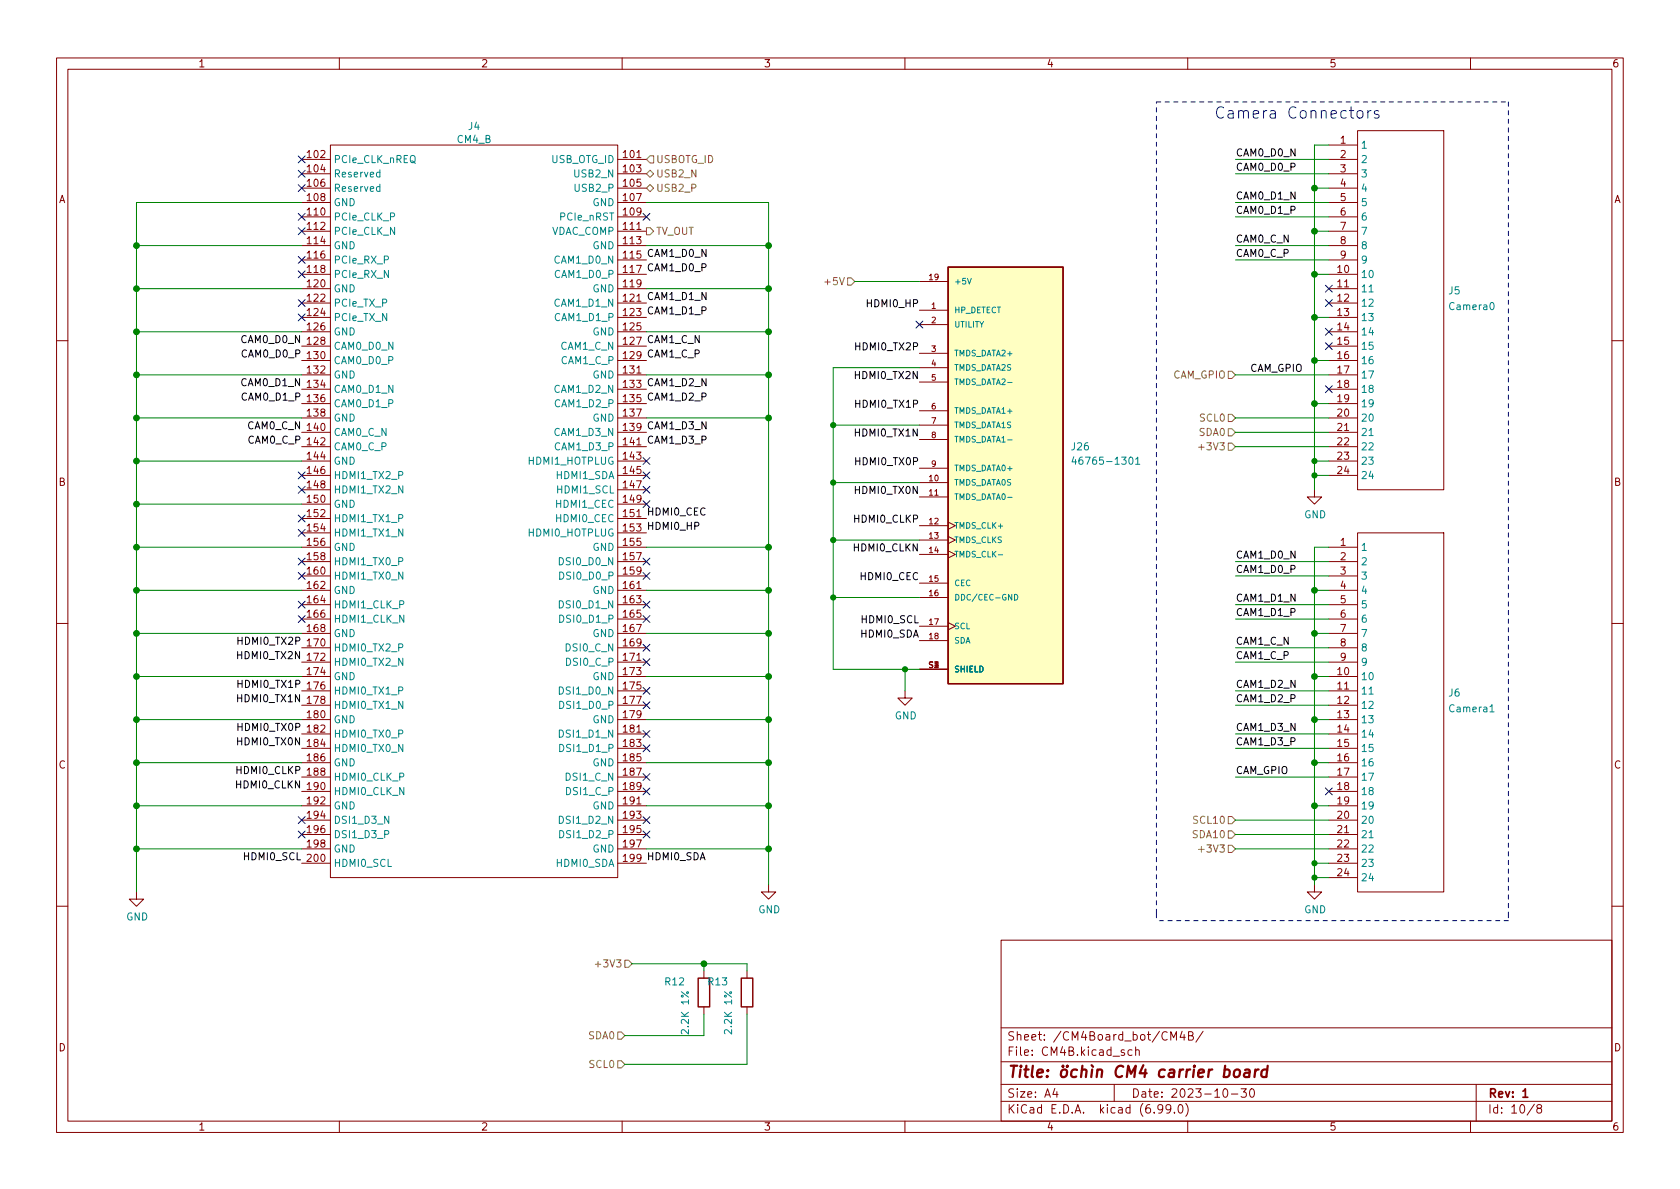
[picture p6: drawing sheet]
<svg xmlns="http://www.w3.org/2000/svg" width="297mm" height="210mm" viewBox="0 0 297 210" stroke-linecap="round" stroke-linejoin="round" font-family="sans-serif">
<g fill="none" stroke="#840000" stroke-width=".18">
<path d="M10 10.2h277v190.1h-277zM12 12.2h273v186.1h-273zM60 10.2v2M110 10.2v2M160 10.2v2M210 10.2v2M260 10.2v2M53.3 28.2h5.1M53.3 30.7h5.1M53.3 33.3h5.1M53.3 35.8h5.1M53.3 38.3h5.1"/>
<path d="M58.4 25.6h50.8v129.6h-50.8zM109.2 28.2h5.1M109.2 30.7h5.1M109.2 33.3h5.1M109.2 35.8h5.1M109.2 38.3h5.1M234.9 25.6h5.1M234.9 28.2h5.1M234.9 30.7h5.1M234.9 33.3h5.1M234.9 35.8h5.1M234.9 38.3h5.1"/>
<path d="M240 23.1h15.3v63.5h-15.3zM53.3 48.5h5.1M53.3 51h5.1M53.3 53.6h5.1M53.3 56.1h5.1M53.3 58.7h5.1M53.3 40.9h5.1M53.3 43.4h5.1M53.3 46h5.1M109.2 48.5h5.1M109.2 51h5.1M109.2 53.6h5.1"/>
<path d="M109.2 56.1h5.1M109.2 58.7h5.1M109.2 40.9h5.1M109.2 43.4h5.1M109.2 46h5.1M162.6 54.9h5M162.6 49.8h5M162.6 57.4h5M234.9 48.5h5.1M234.9 51h5.1M234.9 53.6h5.1M234.9 56.1h5.1"/>
<path d="M234.9 58.7h5.1M234.9 40.9h5.1M234.9 43.4h5.1M234.9 46h5.1M10 60.2h2M53.3 61.2h5.1M53.3 63.7h5.1M53.3 66.3h5.1M53.3 68.8h5.1M53.3 71.4h5.1M53.3 73.9h5.1M53.3 76.4h5.1"/>
<path d="M53.3 79h5.1M109.2 61.2h5.1M109.2 63.7h5.1M109.2 66.3h5.1M109.2 68.8h5.1M109.2 71.4h5.1M109.2 73.9h5.1M109.2 76.4h5.1M109.2 79h5.1M162.6 62.5h5M162.6 65h5M162.6 67.6h5"/>
<path d="M162.6 72.6h5M162.6 75.2h5M162.6 77.7h5M234.9 61.2h5.1M234.9 63.7h5.1M234.9 66.3h5.1M234.9 68.8h5.1M234.9 71.4h5.1M234.9 73.9h5.1M234.9 76.4h5.1M234.9 79h5.1M285 60.2h2"/>
<path d="M53.3 81.5h5.1M53.3 84.1h5.1M53.3 96.8h5.1M53.3 99.3h5.1M53.3 86.6h5.1M53.3 89.1h5.1M53.3 91.7h5.1M53.3 94.2h5.1M109.2 81.5h5.1M109.2 84.1h5.1M109.2 96.8h5.1M109.2 99.3h5.1"/>
<path d="M109.2 86.6h5.1M109.2 89.1h5.1M109.2 91.7h5.1M109.2 94.2h5.1M162.6 85.3h5M162.6 87.9h5M162.6 93h5M162.6 95.5h5M162.6 98h5M162.6 82.8h5M167.6 92.3l1.3 .7-1.3 .6M167.6 94.9l1.3 .6-1.3 .6"/>
<path d="M167.6 97.4l1.3 .6-1.3 .7M232.4 86.6v1.3h1.3l-1.3 1.2-1.3-1.2h1.3M234.9 81.5h5.1M234.9 84.1h5.1M234.9 96.8h5.1M234.9 99.3h5.1M240 94.2h15.3v63.5h-15.3zM10 110.2h2M53.3 119.6h5.1M53.3 101.8h5.1M53.3 104.4h5.1M53.3 106.9h5.1"/>
<path d="M53.3 109.5h5.1M53.3 112h5.1M53.3 114.5h5.1M53.3 117.1h5.1M109.2 119.6h5.1M109.2 101.8h5.1M109.2 104.4h5.1M109.2 106.9h5.1M109.2 109.5h5.1M109.2 112h5.1M109.2 114.5h5.1M109.2 117.1h5.1"/>
<path d="M162.6 103.1h5M162.6 105.7h5M162.6 110.7h5M162.6 113.3h5M162.6 118.4h5M167.6 110.1l1.3 .6-1.3 .7M234.9 119.6h5.1M234.9 101.8h5.1M234.9 104.4h5.1M234.9 106.9h5.1M234.9 109.5h5.1M234.9 112h5.1"/>
<path d="M234.9 114.5h5.1M234.9 117.1h5.1M285 110.2h2M53.3 122.2h5.1M53.3 124.7h5.1M53.3 127.2h5.1M53.3 129.8h5.1M53.3 132.3h5.1M53.3 134.9h5.1M53.3 137.4h5.1M53.3 139.9h5.1M109.2 122.2h5.1"/>
<path d="M109.2 124.7h5.1M109.2 127.2h5.1M109.2 129.8h5.1M109.2 132.3h5.1M109.2 134.9h5.1M109.2 137.4h5.1M109.2 139.9h5.1M160 122.2v1.2h1.3l-1.3 1.3-1.3-1.3h1.3M234.9 122.2h5.1M234.9 124.7h5.1M234.9 127.2h5.1M234.9 129.8h5.1"/>
<path d="M234.9 132.3h5.1M234.9 134.9h5.1M234.9 137.4h5.1M234.9 139.9h5.1M24.1 157.7v1.3h1.3l-1.3 1.3-1.2-1.3h1.2M53.3 142.5h5.1M53.3 145h5.1M53.3 147.6h5.1M53.3 150.1h5.1M53.3 152.6h5.1M109.2 142.5h5.1M109.2 145h5.1"/>
<path d="M109.2 147.6h5.1M109.2 150.1h5.1M109.2 152.6h5.1M135.9 156.5v1.2h1.3l-1.3 1.3-1.3-1.3h1.3M232.4 156.5v1.2h1.3l-1.3 1.3-1.3-1.3h1.3M234.9 142.5h5.1M234.9 145h5.1M234.9 147.6h5.1M234.9 150.1h5.1M234.9 152.6h5.1M234.9 155.2h5.1M10 160.2h2"/>
<path d="M124.5 171.7v1.3M124.5 178v1.3M132.1 171.7v1.3M132.1 178v1.3M177 166.3h108v32h-108zM285 160.2h2M60 198.3v2M110 198.3v2M160 198.3v2M177 194.8h108M177 191.8h108M177 187.8h108"/>
<path d="M177 181.8h108M186.5 192.5l-.4 1h1M186.9 193v1M197 191.8v3M198.8 185.7l-.4-.1-.2 .2 .1 .3 .5 .1v.4h-.6M200.1 185.7l-.4-.1-.3 .3v.4l.2 .3h.5M200.8 185.8l.2-.2 .4 .1v.9M200.8 185.1v1.5M205.6 196l-.3 .3h-.3l-.3-.3 .2-.6 .4-.1 .2 .2a.99 .99 0 0 1-.4 1.3h-.2M207 196l-.3 .3h-.3l-.3-.3 .2-.6 .4-.1 .2 .2a.99 .99 0 0 1-.3 1.3h-.3M207 183.9v-1.5l.5 1.1 .5-1.1v1.5M207.6 196.7v.1"/>
<path d="M208.5 195.4l.1-.1a.81 .81 0 0 1 .6 .7 .81 .81 0 0 1-.3 .8h-.1a.81 .81 0 0 1-.6-.6 .81 .81 0 0 1 .3-.8zM209 182.4l-.4 1h1M209.4 182.9v1M209.6 195.1a1.72 1.72 0 0 1 0 2.3M210 198.3v2M210.1 183.1h.5l.3-.1v-.3l-.1-.2-.7-.1v1.5h.6l.3-.3a.39 .39 0 0 0-.4-.5M212.7 182.4l-1.3 1.9M216.4 192.6l.2-.1a.81 .81 0 0 1 .6 .7 .81 .81 0 0 1-.3 .8h-.2a.81 .81 0 0 1-.6-.6 .81 .81 0 0 1 .3-.8zM217.7 193.5h1.2M219.4 192.5h1l-.5 .6 .4 .1v.7l-.2 .1h-.5l-.2-.1M221.1 192.7l.2-.2a.81 .81 0 0 1 .6 .7 .81 .81 0 0 1-.3 .8h-.2a.81 .81 0 0 1-.3-1.3zM260 198.3v2"/>
<path d="M261 191.8v6.5M271.3 195.3l-1.3 1.9M272 196l-.3-.3 .1-.2 .2-.2 .4 .1 .2 .2-.1 .2-.6 .2-.2 .3 .1 .4 .2 .1h.3l.3-.3-.1-.4-.2-.1"/>
</g>
<path d="M269.3 193l.4-.5v1.5M269.3 194h.8" fill="none" stroke="#840000" stroke-width=".3"/>
<g fill="none" stroke="#840000" stroke-width=".4">
<path d="M178.7 188.5h1.2M179.3 188.5l-.3 2M180.4 189.1l-.1 1.4M180.5 188.5l-.1 .1 .1 .1 .1-.1-.1-.1v.2M181.1 189.1h.8M181.5 188.5l-.2 1.7v.2l.4 .1M182.6 188.5l-.2 1.7 .3 .3M183.4 189.8l1-.2-.1-.4-.5-.1-.3 .3-.1 1 .2 .1 .6-.1M185.2 190.3v.1l-.1 .1-.1-.1 .2-.1-.1 .2M185.3 189.2l.1 .1-.1 .1-.1-.1 .1-.1v.2M187.8 189.3a.52 .52 0 0 1 .5-.2 .52 .52 0 0 1 .4 .4l-.1 .6a.55 .55 0 0 1-.5 .4 .55 .55 0 0 1-.5-.4zM188 188.5v.1l-.1 .1-.1-.1 .2-.1-.1 .2"/>
<path d="M188.7 188.5l.1 .1-.1 .1-.1-.1 .1-.1v.2M190.4 189.2a.66 .66 0 0 0-1 .3v.6l.1 .3 .2 .1 .6-.1M191.3 189.3a.49 .49 0 0 1 .8 .1l-.1 1.1M191.4 188.5l-.3 2M193 188.4l.3 .3M193.1 189.1l-.2 1.4M194 189.3a.49 .49 0 0 1 .9 .1l-.1 1.1M194.1 189.1l-.2 1.4M198.6 188.7a.88 .88 0 0 0-1-.1 .88 .88 0 0 0-.4 1 .69 .69 0 0 0 .4 .8 .69 .69 0 0 0 .8-.1M199.2 190.5l.3-2 .5 1.4 .8-1.4-.2 2M202.2 188.4l-.7 1.4h1.2M202.5 189.1l-.1 1.4"/>
<path d="M206 189.2a.66 .66 0 0 0-1 .3l-.1 .6 .1 .3 .2 .1 .6-.1M206.8 189.2l.2-.1 .6 .1-.1 1.3M207.6 189.6l-.7 .1a.4 .4 0 0 0-.3 .3 .4 .4 0 0 0 .2 .5l.7-.1M208.6 189.1l-.1 1.4M209.2 189.1l-.4 .1-.2 .3M209.9 189.1l-.2 1.4M210.4 189.1l-.4 .1-.2 .3M211.1 189.1l-.2 1.4M211.2 188.5l-.1 .1 .1 .1 .1-.1-.1-.1v.2M211.9 189.8l1-.2-.1-.4-.5-.1-.4 .3v1l.2 .1 .6-.1M213.8 189.1l-.2 1.4M214.3 189.1l-.3 .1-.3 .3"/>
<path d="M216.5 189.2l.2-.1 .6 .1 .1 .3v.6a.66 .66 0 0 1-1 .3M216.6 188.5l-.2 2M218.3 189.3a.52 .52 0 0 1 .5-.2 .52 .52 0 0 1 .5 .4l-.1 .6a.55 .55 0 0 1-.5 .4 .55 .55 0 0 1-.6-.4zM220.1 189.2l.2-.1 .6 .1-.1 1.3M221 189.6l-.7 .1a.4 .4 0 0 0-.4 .3 .4 .4 0 0 0 .3 .5l.7-.1M222 189.1l-.2 1.4M222.5 189.1l-.4 .1-.2 .3M224 189.2a.66 .66 0 0 0-.9 .3l-.1 .6 .1 .3 .2 .1 .6-.1M224.1 188.5l-.2 2"/>
</g>
<g fill="none" stroke="#008484" stroke-width=".18">
<path d="M67.2 30.5h-.4l-.2 .2 .1 .5h.5M67.2 33.1l-.4-.1-.2 .2 .1 .6h.5M67.2 30v1.3M67.2 32.6v1.2M171.1 49.2l.3 1 .3-1M242.1 51.6h.7M178.2 67.6h.7M178.2 77.8h.7M242.1 77h.7M176.5 98.1h.8M178.2 88h.7M189.9 80.8l-.3 .9h.7"/>
<path d="M190.2 81.3v.8M200.8 81.2l.4-.4v1.3M200.8 82.1h.7M179.4 105.1a.51 .51 0 0 1 .6 .5 .51 .51 0 0 1-.6 .5zM242.1 122.7h.7M263.4 125.9h.8M242.1 148.1h.7"/>
</g>
<path d="M167.6 47.2h20.4v73.7h-20.4z" fill="#ffffc2" stroke="#ffffc2" stroke-width=".18"/>
<path d="M167.6 47.2h20.4v73.7h-20.4zM123.4 173h2.1v5h-2.1zM131.1 173h2v5h-2z" fill="none" stroke="#840000" stroke-width=".25"/>
<g fill="none" stroke="#848400" stroke-width=".18">
<path d="M114.3 30.7l.6-.6 .7 .6-.7 .7zM114.3 33.3l.6-.7 .7 .7-.7 .6zM114.9 27.6h.7v1.2h-.7l-.6-.6zM114.3 40.3h.6l.7 .6-.7 .6h-.6zM149.9 49.1h.6l.6 .7-.6 .6h-.6zM211.9 79.1h1M217.2 75.8h.6l.6 .6-.6 .7h-.6zM217.2 65.7h.6l.6 .6-.6 .6h-.6zM217.2 73.3h.6l.6 .6-.6 .6h-.6zM217.2 78.4h.6l.6 .6-.6 .6h-.6zM211.9 150.2h1M217.2 149.5h.6l.6 .6-.6 .6h-.6z"/>
<path d="M217.2 146.9h.6l.6 .7-.6 .6h-.6zM217.2 144.4h.6l.6 .6-.6 .7h-.6zM105.3 170.5h.9M110.5 169.8h.6l.7 .6-.7 .7h-.6zM109.2 182.5h.7l.6 .6-.6 .7h-.7zM109.2 187.6h.7l.6 .6-.6 .6h-.7z"/>
</g>
<path d="M240 19.7a.54 .54 0 0 1 .6-.2 .54 .54 0 0 1 .4 .4v.6a.54 .54 0 0 1-.5 .4 .54 .54 0 0 1-.6-.4zM241.8 19.6v1.3M242.4 19.6a.51 .51 0 0 0-.6 .3M243.8 19.6h-.5l-.3 .2 .1 .3 .7 .2v.2v.3l-.2 .1-.6-.1" fill="none" stroke="#0000c2" stroke-width=".18"/>
<path d="M204.5 18h62.2M266.7 18v143.5M204.5 161.5v1.3M204.5 161.5v-143.5M266.7 162.8h-62.2M266.7 161.5v1.3" fill="none" stroke="#0000c2" stroke-width=".18" stroke-dasharray=".8 .8"/>
<g fill="none" stroke="#008400" stroke-width=".18">
<path d="M53.3 35.8h-29.2v121.9M114.3 35.8h21.6v120.7M218.4 30.7h16.5M218.4 28.2h16.5M218.4 35.8h16.5M218.4 38.3h16.5M232.4 33.3h2.5M234.9 25.6h-2.5v61M24.1 43.4h29.2M24.1 51h29.2M24.1 58.7h29.2M114.3 43.4h21.6"/>
<path d="M114.3 51h21.6M114.3 58.7h21.6M151.1 49.8h11.5M218.4 43.4h16.5M218.4 46h16.5M232.4 56.1h2.5M232.4 48.5h2.5M232.4 40.9h2.5M24.1 73.9h29.2M24.1 66.3h29.2M114.3 73.9h21.6M114.3 66.3h21.6"/>
<path d="M147.3 75.2h15.3M162.6 65h-15.3v53.4h15.3M218.4 73.9h16.5M218.4 79h16.5M218.4 66.3h16.5M218.4 76.4h16.5M232.4 63.7h2.5M232.4 71.4h2.5M24.1 81.5h29.2M24.1 96.8h29.2M24.1 89.1h29.2M114.3 96.8h21.6"/>
<path d="M147.3 95.5h15.3M147.3 85.3h15.3M218.4 99.3h16.5M232.4 81.5h2.5M232.4 84.1h2.5M234.9 96.8h-2.5v59.7M24.1 112h29.2M24.1 119.6h29.2M24.1 104.4h29.2M114.3 112h21.6M114.3 119.6h21.6M114.3 104.4h21.6"/>
<path d="M147.3 105.7h15.3M160 118.4v3.8M218.4 117.1h16.5M218.4 114.5h16.5M218.4 109.5h16.5M218.4 101.8h16.5M218.4 106.9h16.5M232.4 112h2.5M232.4 119.6h2.5M232.4 104.4h2.5M24.1 127.2h29.2M24.1 134.9h29.2"/>
<path d="M114.3 127.2h21.6M114.3 134.9h21.6M218.4 132.3h16.5M218.4 129.8h16.5M218.4 137.4h16.5M218.4 124.7h16.5M218.4 122.2h16.5M232.4 127.2h2.5M232.4 134.9h2.5M24.1 142.5h29.2M24.1 150.1h29.2M114.3 142.5h21.6"/>
<path d="M114.3 150.1h21.6M218.4 147.6h16.5M218.4 145h16.5M218.4 150.1h16.5M232.4 152.6h2.5M232.4 142.5h2.5M232.4 155.2h2.5M111.8 170.4h20.3v1.3M124.5 170.4v1.3M124.5 179.3v3.8h-14M132.1 179.3v8.9h-21.6"/>
</g>
<g fill="none" stroke="#000084" stroke-width=".18">
<path d="M52.7 30.1l1.2 1.2M52.7 32.7l1.2 1.2M52.7 37.7l1.2 1.3M52.7 27.6l1.2 1.2M53.9 30.1l-1.2 1.2M53.9 32.7l-1.2 1.2M53.9 37.7l-1.2 1.3M53.9 27.6l-1.2 1.2M113.7 37.7l1.2 1.3M114.9 37.7l-1.2 1.3M52.7 55.5l1.2 1.2M52.7 40.3l1.2 1.2"/>
<path d="M52.7 45.4l1.2 1.2M52.7 47.9l1.2 1.2M52.7 53l1.2 1.2M53.9 55.5l-1.2 1.2M53.9 40.3l-1.2 1.2M53.9 45.4l-1.2 1.2M53.9 47.9l-1.2 1.2M53.9 53l-1.2 1.2M162 56.8l1.2 1.2M163.2 56.8l-1.2 1.2M234.3 58.1l1.3 1.2M234.3 53l1.3 1.2"/>
<path d="M234.3 50.4l1.3 1.3M235.6 58.1l-1.3 1.2M235.6 53l-1.3 1.2M235.6 50.4l-1.3 1.3M234.3 60.6l1.3 1.2M234.3 68.2l1.3 1.2M235.6 60.6l-1.3 1.2M235.6 68.2l-1.3 1.2M52.7 83.5l1.2 1.2M52.7 86l1.2 1.2M52.7 91.1l1.2 1.2M52.7 93.6l1.2 1.2"/>
<path d="M52.7 98.7l1.2 1.2M53.9 83.5l-1.2 1.2M53.9 86l-1.2 1.2M53.9 91.1l-1.2 1.2M53.9 93.6l-1.2 1.2M53.9 98.7l-1.2 1.2M113.7 80.9l1.2 1.2M113.7 98.7l1.2 1.2M113.7 88.5l1.2 1.3M113.7 86l1.2 1.2M113.7 83.5l1.2 1.2M114.9 80.9l-1.2 1.2"/>
<path d="M114.9 98.7l-1.2 1.2M114.9 86l-1.2 1.2M114.9 88.5l-1.2 1.3M114.9 83.5l-1.2 1.2M52.7 101.2l1.2 1.3M52.7 106.3l1.2 1.2M52.7 108.9l1.2 1.2M53.9 101.2l-1.2 1.3M53.9 106.3l-1.2 1.2M53.9 108.9l-1.2 1.2M113.7 101.2l1.2 1.3M113.7 106.3l1.2 1.2"/>
<path d="M113.7 108.9l1.2 1.2M113.7 113.9l1.2 1.3M113.7 116.5l1.2 1.2M114.9 101.2l-1.2 1.3M114.9 106.3l-1.2 1.2M114.9 108.9l-1.2 1.2M114.9 113.9l-1.2 1.3M114.9 116.5l-1.2 1.2M113.7 124.1l1.2 1.2M113.7 129.2l1.2 1.2M113.7 131.7l1.2 1.2M113.7 121.6l1.2 1.2"/>
<path d="M113.7 136.8l1.2 1.2M113.7 139.3l1.2 1.3M114.9 124.1l-1.2 1.2M114.9 129.2l-1.2 1.2M114.9 131.7l-1.2 1.2M114.9 121.6l-1.2 1.2M114.9 136.8l-1.2 1.2M114.9 139.3l-1.2 1.3M234.3 139.3l1.3 1.3M235.6 139.3l-1.3 1.3M52.7 147l1.2 1.2M52.7 144.4l1.2 1.2"/>
<path d="M53.9 147l-1.2 1.2M53.9 144.4l-1.2 1.2M113.7 144.4l1.2 1.2M113.7 147l1.2 1.2M114.9 144.4l-1.2 1.2M114.9 147l-1.2 1.2"/>
</g>
<g fill="#008400" stroke="#008400" stroke-width=".18">
<circle cx="232.4" cy="142.5" r=".51"/>
<circle cx="232.4" cy="155.2" r=".46"/>
<circle cx="232.4" cy="152.6" r=".46"/>
<circle cx="232.4" cy="48.5" r=".51"/>
<circle cx="232.4" cy="63.7" r=".51"/>
<circle cx="232.4" cy="56.1" r=".51"/>
<circle cx="232.4" cy="81.5" r=".46"/>
<circle cx="232.4" cy="71.4" r=".51"/>
<circle cx="232.4" cy="33.3" r=".51"/>
<circle cx="232.4" cy="40.9" r=".51"/>
<circle cx="135.9" cy="119.6" r=".51"/>
<circle cx="135.9" cy="127.2" r=".51"/>
<circle cx="135.9" cy="134.9" r=".51"/>
<circle cx="135.9" cy="150.1" r=".51"/>
<circle cx="135.9" cy="142.5" r=".51"/>
<circle cx="160" cy="118.4" r=".46"/>
<circle cx="232.4" cy="119.6" r=".51"/>
<circle cx="232.4" cy="104.4" r=".51"/>
<circle cx="232.4" cy="134.9" r=".51"/>
<circle cx="232.4" cy="127.2" r=".51"/>
<circle cx="232.4" cy="112" r=".51"/>
<circle cx="232.4" cy="84.1" r=".46"/>
<circle cx="135.9" cy="66.3" r=".51"/>
<circle cx="135.9" cy="73.9" r=".51"/>
<circle cx="147.3" cy="75.2" r=".46"/>
<circle cx="147.3" cy="105.7" r=".46"/>
<circle cx="147.3" cy="95.5" r=".46"/>
<circle cx="135.9" cy="96.8" r=".51"/>
<circle cx="147.3" cy="85.3" r=".46"/>
<circle cx="135.9" cy="104.4" r=".51"/>
<circle cx="135.9" cy="112" r=".51"/>
<circle cx="24.1" cy="112" r=".51"/>
<circle cx="24.1" cy="119.6" r=".51"/>
<circle cx="24.1" cy="104.4" r=".51"/>
<circle cx="24.1" cy="142.5" r=".51"/>
<circle cx="24.1" cy="150.1" r=".51"/>
<circle cx="24.1" cy="134.9" r=".51"/>
<circle cx="24.1" cy="127.2" r=".51"/>
<circle cx="24.1" cy="66.3" r=".51"/>
<circle cx="24.1" cy="81.5" r=".51"/>
<circle cx="24.1" cy="73.9" r=".51"/>
<circle cx="24.1" cy="51" r=".51"/>
<circle cx="24.1" cy="58.7" r=".51"/>
<circle cx="24.1" cy="43.4" r=".51"/>
<circle cx="24.1" cy="89.1" r=".51"/>
<circle cx="24.1" cy="96.8" r=".51"/>
<circle cx="135.9" cy="58.7" r=".51"/>
<circle cx="135.9" cy="51" r=".51"/>
<circle cx="135.9" cy="43.4" r=".51"/>
<circle cx="124.5" cy="170.4" r=".51"/>
</g>
<text font-size="2.8" fill="#0000c2" x="214.6" y="21">Camera Connectors</text>
<g font-size="2.1" fill="#840000">
<text x="178" y="184">Sheet: /CM4Board_bot/CM4B/</text>
<text x="178" y="186.7">File: CM4B.kicad_sch</text>
<text x="178" y="196.9">KiCad E.D.A. kicad (6.99.0)</text>
<text x="178" y="194.1">Size: A4</text>
<text x="200" y="194.1">Date: 2023-10-30</text>
<text x="263" y="194.1">Rev: 1</text>
<text x="263" y="196.9">Id: 10/8</text>
</g>
<g font-size="1.8" fill="#840000">
<text x="35" y="11.9">1</text>
<text x="85" y="11.9">2</text>
<text x="135" y="11.9">3</text>
<text x="185" y="11.9">4</text>
<text x="235" y="11.9">5</text>
<text x="285" y="11.9">6</text>
<text x="54.4" y="27.9">102</text>
<text x="110.3" y="27.9">101</text>
<text x="237" y="25.4">1</text>
<text x="237" y="27.9">2</text>
<text x="10.3" y="35.9">A</text>
<text x="54.4" y="30.5">104</text>
<text x="54.4" y="33">106</text>
<text x="54.4" y="35.6">108</text>
<text x="110.3" y="30.5">103</text>
<text x="110.3" y="33">105</text>
<text x="110.3" y="35.6">107</text>
<text x="237" y="30.5">3</text>
<text x="237" y="33">4</text>
<text x="237" y="35.6">5</text>
<text x="285.3" y="35.9">A</text>
<text x="54.4" y="38.1">110</text>
<text x="54.4" y="40.6">112</text>
<text x="110.3" y="38.1">109</text>
<text x="110.3" y="40.6">111</text>
<text x="237" y="38.1">6</text>
<text x="237" y="40.6">7</text>
<text x="54.4" y="43.2">114</text>
<text x="54.4" y="45.7">116</text>
<text x="110.3" y="43.2">113</text>
<text x="237" y="43.2">8</text>
<text x="237" y="45.7">9</text>
<text x="54.4" y="48.3">118</text>
<text x="54.4" y="50.8">120</text>
<text x="54.4" y="53.3">122</text>
<text x="110.3" y="50.8">119</text>
<text x="236.5" y="48.3">10</text>
<text x="236.5" y="50.8">11</text>
<text x="236.5" y="53.3">12</text>
<text x="54.4" y="55.9">124</text>
<text x="54.4" y="58.4">126</text>
<text x="110.3" y="58.4">125</text>
<text x="236.5" y="55.9">13</text>
<text x="236.5" y="58.4">14</text>
<text x="236.5" y="61">15</text>
<text x="236.5" y="63.5">16</text>
<text x="54.4" y="66">132</text>
<text x="110.3" y="66">131</text>
<text x="236.5" y="66">17</text>
<text x="236.5" y="68.6">18</text>
<text x="236.5" y="71.1">19</text>
<text x="54.4" y="73.7">138</text>
<text x="110.3" y="73.7">137</text>
<text x="236.5" y="73.7">20</text>
<text x="236.5" y="76.2">21</text>
<text x="54.4" y="81.3">144</text>
<text x="54.4" y="83.8">146</text>
<text x="110.3" y="81.3">143</text>
<text x="110.3" y="83.8">145</text>
<text x="236.5" y="78.7">22</text>
<text x="236.5" y="81.3">23</text>
<text x="236.5" y="83.8">24</text>
<text x="10.3" y="85.9">B</text>
<text x="54.4" y="86.4">148</text>
<text x="54.4" y="88.9">150</text>
<text x="110.3" y="86.4">147</text>
<text x="110.3" y="88.9">149</text>
<text x="285.3" y="85.9">B</text>
<text x="54.4" y="91.4">152</text>
<text x="54.4" y="94">154</text>
<text x="54.4" y="96.5">156</text>
<text x="54.4" y="99.1">158</text>
<text x="54.4" y="101.6">160</text>
<text x="110.3" y="96.5">155</text>
<text x="110.3" y="99.1">157</text>
<text x="110.3" y="101.6">159</text>
<text x="237" y="96.5">1</text>
<text x="237" y="99.1">2</text>
<text x="237" y="101.6">3</text>
<text x="54.4" y="104.1">162</text>
<text x="54.4" y="106.7">164</text>
<text x="110.3" y="104.1">161</text>
<text x="110.3" y="106.7">163</text>
<text x="237" y="104.1">4</text>
<text x="237" y="106.7">5</text>
<text x="54.4" y="109.2">166</text>
<text x="54.4" y="111.8">168</text>
<text x="110.3" y="109.2">165</text>
<text x="110.3" y="111.8">167</text>
<text x="237" y="109.2">6</text>
<text x="237" y="111.8">7</text>
<text x="54.4" y="119.4">174</text>
<text x="110.3" y="114.3">169</text>
<text x="110.3" y="116.8">171</text>
<text x="110.3" y="119.4">173</text>
<text x="236.5" y="119.4">10</text>
<text x="237" y="114.3">8</text>
<text x="237" y="116.8">9</text>
<text x="110.3" y="121.9">175</text>
<text x="110.3" y="124.5">177</text>
<text x="236.5" y="121.9">11</text>
<text x="236.5" y="124.5">12</text>
<text x="54.4" y="127">180</text>
<text x="110.3" y="127">179</text>
<text x="110.3" y="129.5">181</text>
<text x="236.5" y="127">13</text>
<text x="236.5" y="129.5">14</text>
<text x="10.3" y="135.9">C</text>
<text x="54.4" y="134.6">186</text>
<text x="54.4" y="137.2">188</text>
<text x="110.3" y="132.1">183</text>
<text x="110.3" y="134.6">185</text>
<text x="110.3" y="137.2">187</text>
<text x="236.5" y="132.1">15</text>
<text x="236.5" y="134.6">16</text>
<text x="236.5" y="137.2">17</text>
<text x="285.3" y="135.9">C</text>
<text x="54.4" y="139.7">190</text>
<text x="54.4" y="142.2">192</text>
<text x="110.3" y="139.7">189</text>
<text x="110.3" y="142.2">191</text>
<text x="236.5" y="139.7">18</text>
<text x="236.5" y="142.2">19</text>
<text x="54.4" y="144.8">194</text>
<text x="54.4" y="147.3">196</text>
<text x="54.4" y="149.9">198</text>
<text x="110.3" y="144.8">193</text>
<text x="110.3" y="147.3">195</text>
<text x="110.3" y="149.9">197</text>
<text x="236.5" y="144.8">20</text>
<text x="236.5" y="147.3">21</text>
<text x="236.5" y="149.9">22</text>
<text x="236.5" y="152.4">23</text>
<text x="236.5" y="154.9">24</text>
<text x="10.3" y="185.9">D</text>
<text x="285.3" y="185.9">D</text>
<text x="35" y="199.9">1</text>
<text x="85" y="199.9">2</text>
<text x="135" y="199.9">3</text>
<text x="185" y="199.9">4</text>
<text x="235" y="199.9">5</text>
<text x="285" y="199.9">6</text>
</g>
<g font-size="1.8" fill="#008484">
<text x="82.8" y="23">J4</text>
<text x="58.9" y="28.8">PCIe_CLK_nREQ</text>
<text x="80.8" y="25.3">CM4_B</text>
<text x="97.4" y="28.8">USB_OTG_ID</text>
<text x="240.5" y="26.3">1</text>
<text x="240.5" y="28.8">2</text>
<text x="58.9" y="31.4">Reserved</text>
<text x="58.9" y="33.9">Reserved</text>
<text x="101.7" y="31.4">USB2_N</text>
<text x="101.8" y="33.9">USB2_P</text>
<text x="240.5" y="31.4">3</text>
<text x="240.5" y="33.9">4</text>
<text x="58.9" y="36.4">GND</text>
<text x="58.9" y="39">PCIe_CLK_P</text>
<text x="58.9" y="41.5">PCIe_CLK_N</text>
<text x="97.4" y="41.5">VDAC_COMP</text>
<text x="99.2" y="39">PCIe_nRST</text>
<text x="104.8" y="36.4">GND</text>
<text x="240.5" y="36.4">5</text>
<text x="240.5" y="39">6</text>
<text x="240.5" y="41.5">7</text>
<text x="58.9" y="44.1">GND</text>
<text x="58.9" y="46.6">PCIe_RX_P</text>
<text x="98.2" y="46.6">CAM1_D0_N</text>
<text x="104.8" y="44.1">GND</text>
<text x="240.5" y="44.1">8</text>
<text x="240.5" y="46.6">9</text>
<text x="58.9" y="49.1">PCIe_RX_N</text>
<text x="58.9" y="51.7">GND</text>
<text x="98.3" y="49.1">CAM1_D0_P</text>
<text x="104.8" y="51.7">GND</text>
<text x="240.5" y="49.1">10</text>
<text x="240.5" y="51.7">11</text>
<text x="256.2" y="52">J5</text>
<text x="58.9" y="54.2">PCIe_TX_P</text>
<text x="58.9" y="56.8">PCIe_TX_N</text>
<text x="58.9" y="59.3">GND</text>
<text x="98.2" y="54.2">CAM1_D1_N</text>
<text x="98.3" y="56.8">CAM1_D1_P</text>
<text x="104.8" y="59.3">GND</text>
<text x="240.5" y="54.2">12</text>
<text x="240.5" y="56.8">13</text>
<text x="240.5" y="59.3">14</text>
<text x="256.5" y="54.8">Camera0</text>
<text x="58.9" y="61.8">CAM0_D0_N</text>
<text x="58.9" y="64.4">CAM0_D0_P</text>
<text x="99.2" y="61.8">CAM1_C_N</text>
<text x="99.3" y="64.4">CAM1_C_P</text>
<text x="240.5" y="61.8">15</text>
<text x="240.5" y="64.4">16</text>
<text x="58.9" y="66.9">GND</text>
<text x="58.9" y="69.5">CAM0_D1_N</text>
<text x="98.2" y="69.5">CAM1_D2_N</text>
<text x="104.8" y="66.9">GND</text>
<text x="240.5" y="66.9">17</text>
<text x="240.5" y="69.5">18</text>
<text x="58.9" y="72">CAM0_D1_P</text>
<text x="58.9" y="74.5">GND</text>
<text x="58.9" y="77.1">CAM0_C_N</text>
<text x="98.2" y="77.1">CAM1_D3_N</text>
<text x="98.3" y="72">CAM1_D2_P</text>
<text x="104.8" y="74.5">GND</text>
<text x="240.5" y="72">19</text>
<text x="240.5" y="74.5">20</text>
<text x="240.5" y="77.1">21</text>
<text x="58.9" y="79.6">CAM0_C_P</text>
<text x="58.9" y="82.2">GND</text>
<text x="93.6" y="82.2">HDMI1_HOTPLUG</text>
<text x="98.3" y="79.6">CAM1_D3_P</text>
<text x="189.5" y="79.6">J26</text>
<text x="190.8" y="82.2">46765-1301</text>
<text x="240.5" y="79.6">22</text>
<text x="240.5" y="82.2">23</text>
<text x="58.9" y="84.7">HDMI1_TX2_P</text>
<text x="58.9" y="87.2">HDMI1_TX2_N</text>
<text x="58.9" y="89.8">GND</text>
<text x="98.5" y="84.7">HDMI1_SDA</text>
<text x="98.5" y="89.8">HDMI1_CEC</text>
<text x="98.7" y="87.2">HDMI1_SCL</text>
<text x="240.5" y="84.7">24</text>
<text x="58.9" y="92.3">HDMI1_TX1_P</text>
<text x="58.9" y="94.9">HDMI1_TX1_N</text>
<text x="93.6" y="94.9">HDMI0_HOTPLUG</text>
<text x="98.5" y="92.3">HDMI0_CEC</text>
<text x="230.6" y="91.6">GND</text>
<text x="58.9" y="97.4">GND</text>
<text x="58.9" y="99.9">HDMI1_TX0_P</text>
<text x="99.3" y="99.9">DSI0_D0_N</text>
<text x="104.8" y="97.4">GND</text>
<text x="240.5" y="97.4">1</text>
<text x="240.5" y="99.9">2</text>
<text x="58.9" y="102.5">HDMI1_TX0_N</text>
<text x="58.9" y="105">GND</text>
<text x="58.9" y="107.6">HDMI1_CLK_P</text>
<text x="99.3" y="107.6">DSI0_D1_N</text>
<text x="99.4" y="102.5">DSI0_D0_P</text>
<text x="104.8" y="105">GND</text>
<text x="240.5" y="102.5">3</text>
<text x="240.5" y="105">4</text>
<text x="240.5" y="107.6">5</text>
<text x="58.9" y="110.1">HDMI1_CLK_N</text>
<text x="58.9" y="112.6">GND</text>
<text x="99.4" y="110.1">DSI0_D1_P</text>
<text x="104.8" y="112.6">GND</text>
<text x="240.5" y="110.1">6</text>
<text x="240.5" y="112.6">7</text>
<text x="58.9" y="115.2">HDMI0_TX2_P</text>
<text x="58.9" y="117.7">HDMI0_TX2_N</text>
<text x="100.3" y="115.2">DSI0_C_N</text>
<text x="100.4" y="117.7">DSI0_C_P</text>
<text x="240.5" y="115.2">8</text>
<text x="240.5" y="117.7">9</text>
<text x="58.9" y="120.3">GND</text>
<text x="58.9" y="122.8">HDMI0_TX1_P</text>
<text x="58.9" y="125.3">HDMI0_TX1_N</text>
<text x="99.3" y="122.8">DSI1_D0_N</text>
<text x="99.4" y="125.3">DSI1_D0_P</text>
<text x="104.8" y="120.3">GND</text>
<text x="240.5" y="120.3">10</text>
<text x="240.5" y="122.8">11</text>
<text x="240.5" y="125.3">12</text>
<text x="256.2" y="123.2">J6</text>
<text x="256.5" y="125.9">Camera1</text>
<text x="58.9" y="127.9">GND</text>
<text x="58.9" y="130.4">HDMI0_TX0_P</text>
<text x="99.3" y="130.4">DSI1_D1_N</text>
<text x="104.8" y="127.9">GND</text>
<text x="158.2" y="127.2">GND</text>
<text x="240.5" y="127.9">13</text>
<text x="240.5" y="130.4">14</text>
<text x="58.9" y="133">HDMI0_TX0_N</text>
<text x="58.9" y="135.5">GND</text>
<text x="99.4" y="133">DSI1_D1_P</text>
<text x="104.8" y="135.5">GND</text>
<text x="240.5" y="133">15</text>
<text x="240.5" y="135.5">16</text>
<text x="58.9" y="138">HDMI0_CLK_P</text>
<text x="58.9" y="140.6">HDMI0_CLK_N</text>
<text x="58.9" y="143.1">GND</text>
<text x="100.3" y="138">DSI1_C_N</text>
<text x="100.4" y="140.6">DSI1_C_P</text>
<text x="104.8" y="143.1">GND</text>
<text x="240.5" y="138">17</text>
<text x="240.5" y="140.6">18</text>
<text x="240.5" y="143.1">19</text>
<text x="58.9" y="145.7">DSI1_D3_N</text>
<text x="58.9" y="148.2">DSI1_D3_P</text>
<text x="99.3" y="145.7">DSI1_D2_N</text>
<text x="99.4" y="148.2">DSI1_D2_P</text>
<text x="240.5" y="145.7">20</text>
<text x="240.5" y="148.2">21</text>
<text x="58.9" y="150.7">GND</text>
<text x="58.9" y="153.3">HDMI0_SCL</text>
<text x="98.5" y="153.3">HDMI0_SDA</text>
<text x="104.8" y="150.7">GND</text>
<text x="240.5" y="150.7">22</text>
<text x="240.5" y="153.3">23</text>
<text x="240.5" y="155.8">24</text>
<text x="134.1" y="161.5">GND</text>
<text x="230.6" y="161.5">GND</text>
<text x="22.3" y="162.8">GND</text>
<text x="117.7" y="174.2">R12</text>
<text x="125.3" y="174.2">R13</text>
<text x="121.8" y="182.5" transform="rotate(-90 121.8 182.5)">2.2K 1%</text>
<text x="129.4" y="182.5" transform="rotate(-90 129.4 182.5)">2.2K 1%</text>
</g>
<g font-size="1.8" fill="#848400">
<text x="116" y="28.8">USBOTG_ID</text>
<text x="116" y="31.4">USB2_N</text>
<text x="116" y="33.9">USB2_P</text>
<text x="116" y="41.5">TV_OUT</text>
<text x="146.3" y="50.4">+5V</text>
<text x="207.4" y="66.9">CAM_GPIO</text>
<text x="212.1" y="77.1">SDA0</text>
<text x="212.3" y="74.5">SCL0</text>
<text x="212.6" y="79.6">+3V3</text>
<text x="211.1" y="148.2">SDA10</text>
<text x="211.3" y="145.7">SCL10</text>
<text x="212.6" y="150.7">+3V3</text>
<text x="105.9" y="171.1">+3V3</text>
<text x="104.1" y="183.8">SDA0</text>
<text x="104.3" y="188.8">SCL0</text>
</g>
<g font-size="1.8">
<text x="218.4" y="27.6">CAM0_D0_N</text>
<text x="218.4" y="30.2">CAM0_D0_P</text>
<text x="218.4" y="35.3">CAM0_D1_N</text>
<text x="218.4" y="37.8">CAM0_D1_P</text>
<text x="110.3" y="45.7">115 CAM1_D0_N</text>
<text x="218.4" y="45.4">CAM0_C_P</text>
<text x="218.4" y="42.9">CAM0_C_N</text>
<text x="110.3" y="48.3">117 CAM1_D0_P</text>
<text x="110.3" y="53.3">121 CAM1_D1_N</text>
<text x="110.3" y="55.9">123 CAM1_D1_P</text>
<text x="153.6" y="54.3">HDMI0_HP</text>
<text x="42.8" y="60.7">CAM0_D0_N 128</text>
<text x="42.9" y="63.2">CAM0_D0_P 130</text>
<text x="110.3" y="61">127 CAM1_C_N</text>
<text x="110.3" y="63.5">129 CAM1_C_P</text>
<text x="151.6" y="61.9">HDMI0_TX2P</text>
<text x="221" y="65.7">CAM_GPIO</text>
<text x="42.8" y="68.3">CAM0_D1_N 134</text>
<text x="42.9" y="70.8">CAM0_D1_P 136</text>
<text x="110.3" y="68.6">133 CAM1_D2_N</text>
<text x="110.3" y="71.1">135 CAM1_D2_P</text>
<text x="151.6" y="67">HDMI0_TX2N</text>
<text x="43.8" y="75.9">CAM0_C_N 140</text>
<text x="110.3" y="76.2">139 CAM1_D3_N</text>
<text x="151.6" y="77.2">HDMI0_TX1N</text>
<text x="151.6" y="72.1">HDMI0_TX1P</text>
<text x="43.9" y="78.4">CAM0_C_P 142</text>
<text x="110.3" y="78.7">141 CAM1_D3_P</text>
<text x="151.6" y="82.3">HDMI0_TX0P</text>
<text x="151.6" y="87.3">HDMI0_TX0N</text>
<text x="110.3" y="91.4">151 HDMI0_CEC</text>
<text x="110.3" y="94">153 HDMI0_HP</text>
<text x="151.3" y="92.4">HDMI0_CLKP</text>
<text x="151.2" y="97.5">HDMI0_CLKN</text>
<text x="218.4" y="98.8">CAM1_D0_N</text>
<text x="218.4" y="101.3">CAM1_D0_P</text>
<text x="152.3" y="102.6">HDMI0_CEC</text>
<text x="218.4" y="106.4">CAM1_D1_N</text>
<text x="152.3" y="112.7">HDMI0_SDA</text>
<text x="152.5" y="110.2">HDMI0_SCL</text>
<text x="218.4" y="108.9">CAM1_D1_P</text>
<text x="42.3" y="116.5">HDMI0_TX2N 172</text>
<text x="42.4" y="114">HDMI0_TX2P 170</text>
<text x="218.4" y="116.5">CAM1_C_P</text>
<text x="218.4" y="114">CAM1_C_N</text>
<text x="42.3" y="124.2">HDMI0_TX1N 178</text>
<text x="42.4" y="121.6">HDMI0_TX1P 176</text>
<text x="218.4" y="121.6">CAM1_D2_N</text>
<text x="218.4" y="124.2">CAM1_D2_P</text>
<text x="42.3" y="131.8">HDMI0_TX0N 184</text>
<text x="42.4" y="129.2">HDMI0_TX0P 182</text>
<text x="218.4" y="131.8">CAM1_D3_P</text>
<text x="218.4" y="129.2">CAM1_D3_N</text>
<text x="42" y="136.9">HDMI0_CLKP</text>
<text x="218.4" y="136.9">CAM_GPIO</text>
<text x="41.9" y="139.4">HDMI0_CLKN</text>
<text x="43.3" y="152.1">HDMI0_SCL 200</text>
<text x="110.3" y="152.4">199 HDMI0_SDA</text>
</g>
<g font-size="1.4" fill="#840000">
<text x="164.3" y="49.5">19</text>
<text x="164.7" y="54.6">1</text>
<text x="164.7" y="57.1">2</text>
<text x="164.7" y="62.2">3</text>
<text x="164.7" y="64.8">4</text>
<text x="164.7" y="67.3">5</text>
<text x="164.7" y="72.4">6</text>
<text x="164.7" y="74.9">7</text>
<text x="164.7" y="77.5">8</text>
<text x="164.7" y="82.5">9</text>
<text x="164.3" y="85.1">10</text>
<text x="164.3" y="87.6">11</text>
<text x="164.3" y="92.7">12</text>
<text x="164.3" y="95.2">13</text>
<text x="164.3" y="97.8">14</text>
<text x="164.3" y="102.9">15</text>
<text x="164.3" y="105.4">16</text>
<text x="164.3" y="110.5">17</text>
<text x="164.3" y="113">18</text>
<text x="164.2" y="118.1">S1</text>
<text x="165.2" y="118.1">2</text>
</g>
<g font-size="1.4" fill="#008484">
<text x="168.7" y="50.3">+5V</text>
<text x="168.7" y="55.4">HP_DETECT</text>
<text x="168.7" y="57.9">UTILITY</text>
<text x="168.7" y="63">TMDS_DATA2+</text>
<text x="168.7" y="65.5">TMDS_DATA2S</text>
<text x="168.7" y="68.1">TMDS_DATA2-</text>
<text x="168.7" y="73.1">TMDS_DATA1+</text>
<text x="168.7" y="75.7">TMDS_DATA1S</text>
<text x="168.7" y="78.2">TMDS_DATA1-</text>
<text x="168.7" y="83.3">TMDS_DATA0+</text>
<text x="168.7" y="85.8">TMDS_DATA0S</text>
<text x="168.7" y="88.4">TMDS_DATA0-</text>
<text x="168.7" y="93.5">TMDS_CLK+</text>
<text x="168.7" y="96">TMDS_CLKS</text>
<text x="168.7" y="98.5">TMDS_CLK-</text>
<text x="168.7" y="103.6">CEC</text>
<text x="168.7" y="106.2">DDC/CEC-GND</text>
<text x="168.7" y="111.2">SCL</text>
<text x="168.7" y="113.8">SDA</text>
<text x="168.7" y="118.9">SHIELD</text>
</g>
</svg>
